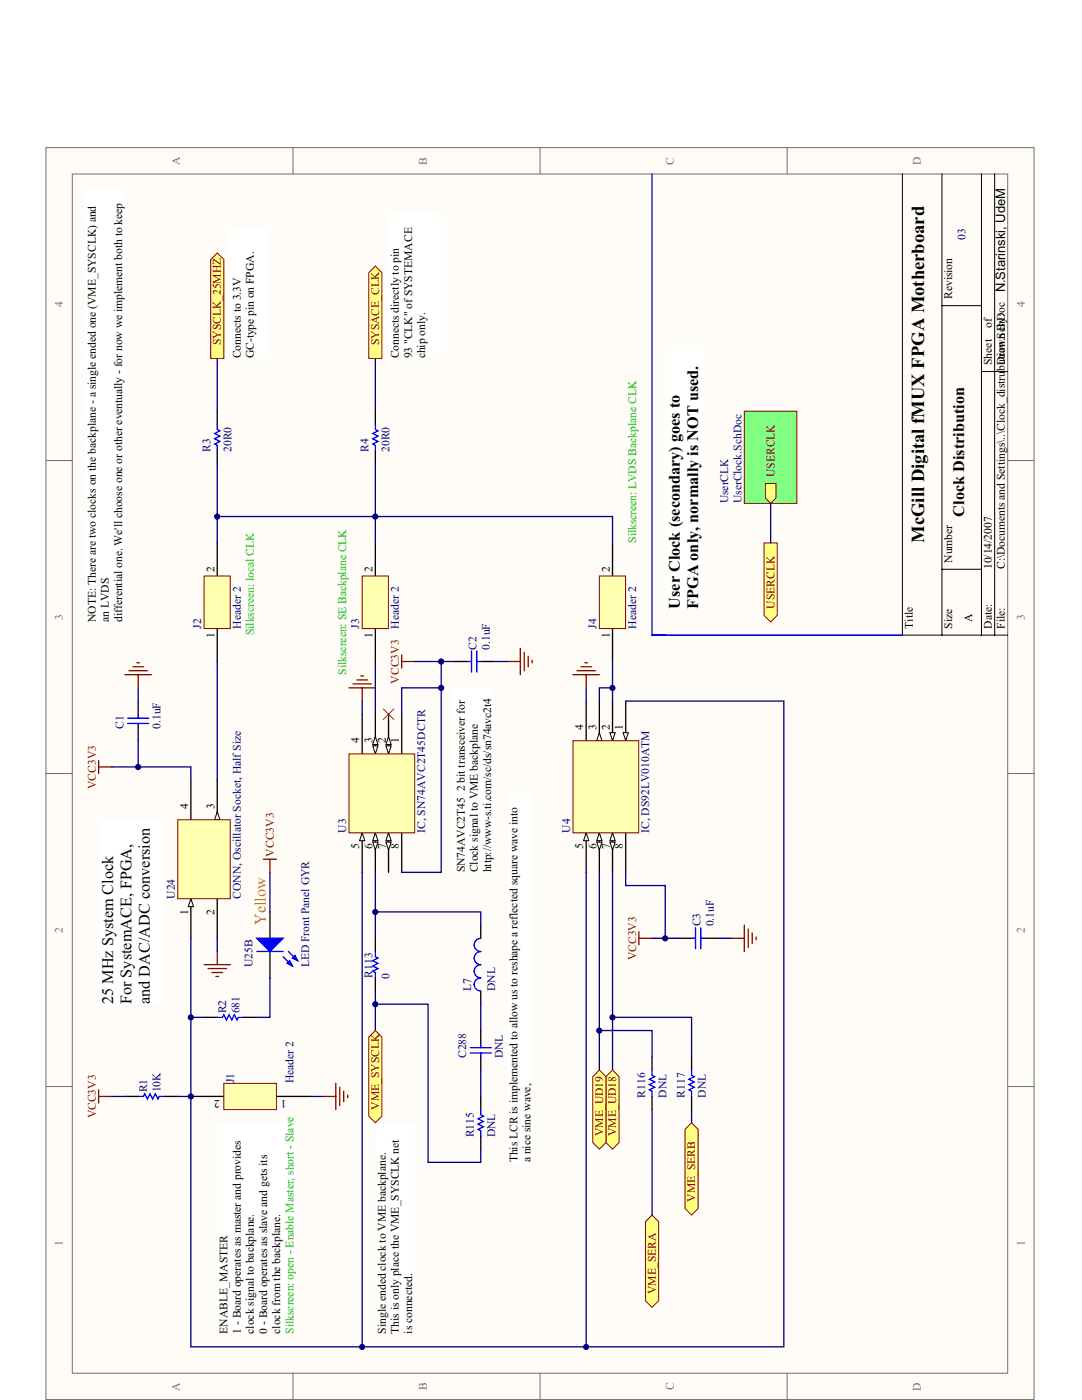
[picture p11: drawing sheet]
<svg xmlns="http://www.w3.org/2000/svg" width="216mm" height="279mm" viewBox="0 0 216 279" stroke-linecap="round" stroke-linejoin="round" font-family="sans-serif">
<path d="M9.2 29.5h197.1v249.8h-197.1z" fill="#fffcf8"/>
<path d="M9.2 29.5h197.1v249.8h-197.1z" fill="none" stroke="#716f64" stroke-width=".2"/>
<path d="M14.4 34.7h186.7v239.4h-186.7z" fill="#fffcf8" stroke="#716f64" stroke-width=".2"/>
<path d="M58.5 29.4v5.3M107.8 29.4v5.3M157.1 29.4v5.3M9.2 91.9h5.2M201.1 91.9h5.3M9.2 154.4h5.2M201.1 154.4h5.3M9.2 216.8h5.2M201.1 216.8h5.3M58.5 274.1v5.2M107.8 274.1v5.2M157.1 274.1v5.2" fill="none" stroke="#716f64" stroke-width=".2"/>
<path d="M180.1 34.7v92.1h21M188 34.7v92.1M195.8 34.7v92.1M198.5 34.7v92.1M188 61h7.8M195.8 74.2h5.3M188 113.6h7.8" fill="none" stroke="#000" stroke-width=".2"/>
<path d="M77.5 142.5v7.9M80.2 142.5v7.9" fill="none" stroke="#000" stroke-width=".26"/>
<g fill="#fffcf8" stroke="#000" stroke-width=".2">
<path d="M77 148.9h1.1l-.6 1.5z"/>
<path d="M77.5 147l.6 1.6h-1.1z"/>
</g>
<path d="M74.9 142.5v7.9" fill="none" stroke="#000" stroke-width=".26"/>
<g fill="#fffcf8" stroke="#000" stroke-width=".2">
<path d="M74.4 148.9h1l-.5 1.5z"/>
<path d="M74.9 147l.5 1.6h-1z"/>
</g>
<path d="M72.3 142.5v7.9M72.3 166.2v7.9" fill="none" stroke="#000" stroke-width=".26"/>
<path d="M72.3 166.2l.5 1.6h-1.1z" fill="#fffcf8" stroke="#000" stroke-width=".2"/>
<path d="M74.9 166.2v7.9" fill="none" stroke="#000" stroke-width=".26"/>
<g fill="#fffcf8" stroke="#000" stroke-width=".2">
<path d="M74.9 166.2l.5 1.6h-1z"/>
<path d="M74.4 168.1h1l-.5 1.5z"/>
</g>
<path d="M77.5 166.2v7.9" fill="none" stroke="#000" stroke-width=".26"/>
<g fill="#fffcf8" stroke="#000" stroke-width=".2">
<path d="M77.5 166.2l.6 1.6h-1.1z"/>
<path d="M77 168.1h1.1l-.6 1.5z"/>
</g>
<path d="M80.2 166.2v7.9" fill="none" stroke="#000" stroke-width=".26"/>
<path d="M69.6 150.5h13.2v15.7h-13.2z" fill="#ffffb0" stroke="#800000" stroke-width=".2"/>
<path d="M124.9 139.9v7.9" fill="none" stroke="#000" stroke-width=".26"/>
<path d="M124.3 146.2h1.1l-.5 1.6z" fill="#fffcf8" stroke="#000" stroke-width=".2"/>
<path d="M122.2 139.9v7.9" fill="none" stroke="#000" stroke-width=".26"/>
<path d="M121.7 146.2h1l-.5 1.6z" fill="#fffcf8" stroke="#000" stroke-width=".2"/>
<path d="M119.6 139.9v7.9" fill="none" stroke="#000" stroke-width=".26"/>
<path d="M119.6 146.2l.5 1.6h-1z" fill="#fffcf8" stroke="#000" stroke-width=".2"/>
<path d="M117 139.9v7.9M117 166.2v7.9" fill="none" stroke="#000" stroke-width=".26"/>
<path d="M117 166.2l.5 1.6h-1.1z" fill="#fffcf8" stroke="#000" stroke-width=".2"/>
<path d="M115.6 161.4v3M119.6 166.2v7.9" fill="none" stroke="#000" stroke-width=".26"/>
<g fill="#fffcf8" stroke="#000" stroke-width=".2">
<path d="M119.6 166.2l.5 1.6h-1z"/>
<path d="M119.1 168.1h1l-.5 1.5z"/>
</g>
<path d="M122.2 166.2v7.9" fill="none" stroke="#000" stroke-width=".26"/>
<g fill="#fffcf8" stroke="#000" stroke-width=".2">
<path d="M122.2 166.2l.5 1.6h-1z"/>
<path d="M121.7 168.1h1l-.5 1.5z"/>
</g>
<path d="M124.9 166.2v7.9" fill="none" stroke="#000" stroke-width=".26"/>
<path d="M114.3 147.8h13.2v18.4h-13.2z" fill="#ffffb0" stroke="#800000" stroke-width=".2"/>
<path d="M38.1 218.8h7.9M53.9 218.8h7.9" fill="none" stroke="#000" stroke-width=".26"/>
<g fill="#fffcf8" stroke="#f00" stroke-width=".2">
<circle cx="46" cy="218.8" r=".78"/>
<circle cx="53.9" cy="218.8" r=".78"/>
</g>
<path d="M44.7 216.2h10.5v5.2h-10.5z" fill="#ffffb0" stroke="#800000" stroke-width=".2"/>
<path d="M43.3 108.3v7.9M43.3 124.1v7.9" fill="none" stroke="#000" stroke-width=".26"/>
<g fill="#fffcf8" stroke="#f00" stroke-width=".2">
<circle cx="43.3" cy="116.2" r=".78"/>
<circle cx="43.3" cy="124.1" r=".78"/>
</g>
<path d="M40.7 114.9h5.2v10.5h-5.2z" fill="#ffffb0" stroke="#800000" stroke-width=".2"/>
<path d="M74.9 108.3v7.9M74.9 124.1v7.9" fill="none" stroke="#000" stroke-width=".26"/>
<g fill="#fffcf8" stroke="#f00" stroke-width=".2">
<circle cx="74.9" cy="116.2" r=".78"/>
<circle cx="74.9" cy="124.1" r=".78"/>
</g>
<path d="M72.3 114.9h5.2v10.5h-5.2z" fill="#ffffb0" stroke="#800000" stroke-width=".2"/>
<path d="M122.2 108.3v7.9M122.2 124.1v7.9" fill="none" stroke="#000" stroke-width=".26"/>
<g fill="#fffcf8" stroke="#f00" stroke-width=".2">
<circle cx="122.2" cy="116.2" r=".78"/>
<circle cx="122.2" cy="124.1" r=".78"/>
</g>
<path d="M119.6 114.9h5.2v10.5h-5.2z" fill="#ffffb0" stroke="#800000" stroke-width=".2"/>
<g fill="none" stroke="#800000" stroke-width=".26">
<path d="M69.6 137.3h5.3M70.4 136.5h3.7M71.2 135.7h2.1M72 134.9h.5M72.3 137.3v2.6M80.2 130.7v2.6M80.2 132h2.6M114.3 134.6h5.3M115.1 133.9h3.7M115.9 133.1h2.1M116.7 132.3h.5M117 134.6v2.7"/>
<path d="M19.7 151.7v2.7M19.7 153.1h2.6M127.5 187.3h2.6M127.5 185.9v2.7M145.9 187.3h2.6M148.5 184.6v5.3M149.3 185.4v3.7M150.1 186.2v2.1M150.9 187v.5M19.7 218.8h2.6M19.7 217.5v2.6M64.4 218.8h2.6"/>
<path d="M67 216.2v5.2M67.8 217v3.7M68.6 217.8v2.1M69.4 218.6v.5"/>
</g>
<g fill="none" stroke="#000080" stroke-width=".26">
<path d="M74.9 108.3v-5.2h47.3v5.2M72.3 139.9v2.6M74.9 132v10.5M82.8 132h5.2v42.1h-7.8M88 137.3h-7.8v5.2M117 137.3v2.6M122.2 137.3h-2.6v2.6M122.2 132v7.9M124.9 139.9h31.5v128.9h-39.4M72.3 174.1v94.7h-34.2v-50h-2.6M117 174.1v94.7h-44.7M119.6 174.1v39.5"/>
<path d="M122.2 174.1v39.5M22.3 218.8h2.6M61.8 218.8h2.6"/>
</g>
<path d="M76.5 141.5l2.1 2.1M78.6 141.5l-2.1 2.1" fill="none" stroke="#f00" stroke-width=".2"/>
<path d="M43.3 224.1h15.8v42.1h-15.8z" fill="#fff" stroke="#fff" stroke-width=".2"/>
<path d="M38.1 179.4v7.9M24.9 218.8h2.7M32.8 218.8h2.7" fill="none" stroke="#000" stroke-width=".26"/>
<path d="M27.6 218.8h1l.3-.5 .5 1 .5-1 .6 1 .5-1 .5 1 .3-.5h1" fill="none" stroke="#00f" stroke-width=".26"/>
<path d="M38.1 179.4l.5 1.5h-1z" fill="#fffcf8" stroke="#000" stroke-width=".2"/>
<path d="M43.3 155.7v7.9M43.3 179.4v7.9" fill="none" stroke="#000" stroke-width=".26"/>
<path d="M42.8 163.6l.5 1 .6-1" fill="none" stroke="#000" stroke-width=".2"/>
<path d="M43.3 162l.6 1.6h-1.1z" fill="#fffcf8" stroke="#000" stroke-width=".2"/>
<path d="M38.1 155.7v7.9" fill="none" stroke="#000" stroke-width=".26"/>
<path d="M35.5 163.6h10.4v15.8h-10.4z" fill="#ffffb0" stroke="#800000" stroke-width=".2"/>
<g fill="none" stroke="#000080" stroke-width=".26">
<path d="M43.3 71.5v10.5M74.9 71.5v10.5M43.3 92.6v10.5M74.9 92.6v10.5h-31.6v5.2M27.6 137.3v2.6M43.3 132v23.7M88 132h2.7M98.6 132h2.6M22.3 153.1h15.8v2.6M27.6 147.8v5.3M74.9 174.1v13.2M124.9 174.1v2.6h7.8v10.6h-2.6"/>
<path d="M38.1 187.3v31.5M43.3 187.3v2.6M53.9 195.1v7.9h-2.7M74.9 197.8v7.9M132.7 187.3h2.7M143.3 187.3h2.6M38.1 203h2.6M95.9 200.4v5.3M95.9 213.6v5.2M119.6 205.7h10.5v5.2M122.2 203h15.8v7.9M138 221.4v2.7"/>
</g>
<g fill="none" stroke="#800000" stroke-width=".26">
<path d="M24.9 134.6h5.3M25.7 133.9h3.7M26.5 133.1h2.1M27.3 132.3h.5M27.6 134.6v2.7M101.2 132h2.6M103.8 129.4v5.2M104.6 130.2v3.7M105.4 131v2.1M106.2 131.8v.5M40.7 192.5h5.3M41.5 193.3h3.7"/>
<path d="M42.3 194.1h2.1M43.1 194.9h.5M43.3 189.9v2.6"/>
</g>
<g fill="none" stroke="#000" stroke-width=".26">
<path d="M43.3 82v2.7M43.3 89.9v2.7M74.9 82v2.7M74.9 89.9v2.7M27.6 139.9v2.6M90.7 132h2.6M95.9 132h2.7M27.6 145.2v2.6M53.9 182v5.3M53.9 189.9v5.2M74.9 187.3v2.6M74.9 195.1v2.7"/>
<path d="M95.9 184.6v2.7M95.9 197.8v2.6M135.4 187.3h2.6M140.6 187.3h2.7M40.7 203h2.6M48.6 203h2.6M95.9 205.7v2.6M95.9 210.9v2.7M95.9 218.8v2.6M130.1 210.9v2.7M130.1 218.8v2.6M138 210.9v2.7"/>
<path d="M138 218.8v2.6M95.9 226.7v2.6"/>
</g>
<g fill="none" stroke="#00f" stroke-width=".26">
<path d="M130.1 34.7v92.1h2.6M43.3 84.7v1l.6 .3-1.1 .5 1.1 .5-1.1 .6 1.1 .5-1.1 .5 .5 .3v1M74.9 84.7v1l.5 .3-1 .5 1 .5-1 .6 1 .5-1 .5 .5 .3v1M93.3 132h.8M94.1 129.9v4.2M95.1 129.9v4.2M95.1 132h.8M130.1 126.8h50M25.5 143.3h4.2M25.5 144.4h4.2M27.6 142.5v.8M27.6 144.4v.8"/>
<path d="M51.2 189.9h5.3M56.5 190.9l1.8 1.9M57.5 189.9l1.9 1.8M74.9 189.9v1l.5 .3-1 .5 1 .6-1 .5 1 .5-1 .5 .5 .3v1M95.9 192.5a1.32 1.32 0 0 0-1.3 1.4 1.32 1.32 0 0 0 1.3 1.3 1.3 1.3 0 0 0-1.3 1.3 1.3 1.3 0 0 0 1.3 1.3M95.9 189.9a1.3 1.3 0 0 0-1.3 1.3 1.3 1.3 0 0 0 1.3 1.3M95.9 187.3a1.3 1.3 0 0 0-1.3 1.3 1.3 1.3 0 0 0 1.3 1.3M138 187.3h.8M138.8 185.1v4.3M139.8 185.1v4.3M139.8 187.3h.8M43.3 203h1.1l.3-.5 .5 1.1 .5-1.1 .5 1.1 .6-1.1 .5 1.1 .3-.6h1"/>
<path d="M93.8 209.1h4.2M93.8 210.1h4.2M95.9 208.3v.8M95.9 210.1v.8M130.1 213.6v1l.5 .3-1 .5 1 .5-1 .5 1 .6-1 .5 .5 .3v1M138 213.6v1l.5 .3-1 .5 1 .5-1 .5 1 .6-1 .5 .5 .3v1M95.9 221.4v1.1l.6 .3-1.1 .5 1.1 .5-1.1 .5 1.1 .6-1.1 .5 .5 .3v1"/>
</g>
<g fill="#fff" stroke="#fff" stroke-width=".2">
<path d="M132.7 68.9h7.9v52.6h-7.9z"/>
<path d="M17.1 37.4h7.8v86.7h-7.8z"/>
<path d="M74.9 224.1h7.9v42.1h-7.9z"/>
<path d="M19.7 163.6h13.1v36.8h-13.1z"/>
<path d="M101.2 158.3h5.2v73.7h-5.2z"/>
</g>
<g fill="#00f" stroke="#00f" stroke-width=".26">
<path d="M51.2 187.3h5.3l-2.6 2.6z"/>
<path d="M57.8 191.7l.5 1.1-1-.5z"/>
<path d="M58.9 190.7l.5 1-1.1-.5z"/>
</g>
<g fill="#ffff80" stroke="#800000" stroke-width=".2">
<path d="M122.2 213.6l1.3 1.3v13.1l-1.3 1.3-1.3-1.3v-13.1z" fill-rule="evenodd"/>
<path d="M119.6 213.6l1.3 1.3v13.1l-1.3 1.3-1.3-1.3v-13.1z" fill-rule="evenodd"/>
<path d="M74.9 205.7l1.3 1.3v15.8l-1.3 1.3-1.3-1.3v-15.8z" fill-rule="evenodd"/>
<path d="M130.1 242.5l1.3 1.3v15.8l-1.3 1.3-1.3-1.3v-15.8z" fill-rule="evenodd"/>
<path d="M138 224.1l1.3 1.3v15.8l-1.3 1.3-1.3-1.3v-15.8z" fill-rule="evenodd"/>
<path d="M43.3 50.5l1.4 1.3v19.7h-2.7v-19.7z" fill-rule="evenodd"/>
<path d="M74.9 53.1l1.3 1.3v17.1h-2.6v-17.1z" fill-rule="evenodd"/>
</g>
<path d="M130.1 221.4v21.1" fill="none" stroke="#000080" stroke-width=".26"/>
<path d="M148.5 82.1h10.5v18.4h-10.5z" fill="#80ff80" stroke="#800000" stroke-width=".2"/>
<g fill="#ffff80" stroke="#800000" stroke-width=".2">
<path d="M152.7 96.5h2.1v2.9l-1 1.1-1.1-1.1z" fill-rule="evenodd"/>
<path d="M152.5 108.3h2.6v14.5l-1.3 1.3-1.3-1.3z" fill-rule="evenodd"/>
</g>
<path d="M153.8 100.5v7.8M53.9 174.1v7.9M74.9 182h21v2.6M74.9 200.4h10.5v31.6h10.5v-2.7" fill="none" stroke="#000080" stroke-width=".26"/>
<g fill="#fff" stroke="#fff" stroke-width=".2">
<path d="M46 45.2h7.8v26.3h-7.8z"/>
<path d="M77.5 42.6h10.5v28.9h-10.5z"/>
<path d="M90.7 137.3h7.8v36.8h-7.8z"/>
</g>
<path d="M52.5 171.5h2.7M53.9 171.5v2.6" fill="none" stroke="#800000" stroke-width=".26"/>
<g fill="#000080" stroke="#000080" stroke-width=".2">
<circle cx="117" cy="268.8" r=".51"/>
<circle cx="72.3" cy="268.8" r=".51"/>
<circle cx="38.1" cy="218.8" r=".51"/>
<circle cx="119.6" cy="205.7" r=".51"/>
<circle cx="122.2" cy="203" r=".51"/>
<circle cx="38.1" cy="203" r=".51"/>
<circle cx="74.9" cy="200.4" r=".51"/>
<circle cx="132.7" cy="187.3" r=".51"/>
<circle cx="74.9" cy="182" r=".51"/>
<circle cx="27.6" cy="153.1" r=".51"/>
<circle cx="122.2" cy="137.3" r=".51"/>
<circle cx="88" cy="137.3" r=".51"/>
<circle cx="88" cy="132" r=".51"/>
<circle cx="74.9" cy="103.1" r=".51"/>
<circle cx="43.3" cy="103.1" r=".51"/>
</g>
<text font-size="3.7" x="184.4" y="108.3" transform="rotate(-90 184.4 108.3)">McGill Digital fMUX FPGA Motherboard</text>
<g font-size="3.2">
<text x="192.4" y="103.1" transform="rotate(-90 192.4 103.1)">Clock Distribution</text>
<text x="135.6" y="121.5" transform="rotate(-90 135.6 121.5)">User Clock (secondary) goes to</text>
<text x="139.3" y="121.5" transform="rotate(-90 139.3 121.5)">FPGA only, normally is NOT used.</text>
<text x="22.6" y="200.4" transform="rotate(-90 22.6 200.4)">25 MHz System Clock</text>
<text x="26.2" y="200.4" transform="rotate(-90 26.2 200.4)">For SystemACE, FPGA,</text>
<text x="29.9" y="200.4" transform="rotate(-90 29.9 200.4)">and DAC/ADC conversion</text>
</g>
<text font-size="3.2" fill="#acae00" x="53.1" y="184.6" transform="rotate(-90 53.1 184.6)">Yellow</text>
<text font-size="2.6" x="200.6" y="58.4" transform="rotate(-90 200.6 58.4)">N.Starinski, UdeM</text>
<g font-size="2.3" fill="#716f64">
<text x="35.9" y="32.9" transform="rotate(-90 35.9 32.9)">A</text>
<text x="85.2" y="32.8" transform="rotate(-90 85.2 32.8)">B</text>
<text x="134.5" y="32.8" transform="rotate(-90 134.5 32.8)">C</text>
<text x="183.8" y="32.9" transform="rotate(-90 183.8 32.9)">D</text>
<text x="12.5" y="61.2" transform="rotate(-90 12.5 61.2)">4</text>
<text x="204.5" y="61.2" transform="rotate(-90 204.5 61.2)">4</text>
<text x="12.5" y="123.7" transform="rotate(-90 12.5 123.7)">3</text>
<text x="204.5" y="123.7" transform="rotate(-90 204.5 123.7)">3</text>
<text x="12.5" y="186.2" transform="rotate(-90 12.5 186.2)">2</text>
<text x="204.5" y="186.2" transform="rotate(-90 204.5 186.2)">2</text>
<text x="12.5" y="248.6" transform="rotate(-90 12.5 248.6)">1</text>
<text x="204.5" y="248.6" transform="rotate(-90 204.5 248.6)">1</text>
<text x="35.9" y="277.5" transform="rotate(-90 35.9 277.5)">A</text>
<text x="85.2" y="277.4" transform="rotate(-90 85.2 277.4)">B</text>
<text x="134.5" y="277.4" transform="rotate(-90 134.5 277.4)">C</text>
<text x="183.8" y="277.5" transform="rotate(-90 183.8 277.5)">D</text>
</g>
<g font-size="2.3" fill="#000080">
<text x="192.6" y="47.8" transform="rotate(-90 192.6 47.8)">03</text>
<text x="42" y="90.2" transform="rotate(-90 42 90.2)">R3</text>
<text x="46.2" y="90.2" transform="rotate(-90 46.2 90.2)">20R0</text>
<text x="73.5" y="90.2" transform="rotate(-90 73.5 90.2)">R4</text>
<text x="77.7" y="90.2" transform="rotate(-90 77.7 90.2)">20R0</text>
<text x="145.3" y="100.5" transform="rotate(-90 145.3 100.5)">UserCLK</text>
<text x="147.9" y="100.5" transform="rotate(-90 147.9 100.5)">UserClock.SchDoc</text>
<text x="40.1" y="125.4" transform="rotate(-90 40.1 125.4)">J2</text>
<text x="48" y="125.4" transform="rotate(-90 48 125.4)">Header 2</text>
<text x="71.7" y="125.4" transform="rotate(-90 71.7 125.4)">J3</text>
<text x="79.6" y="125.4" transform="rotate(-90 79.6 125.4)">Header 2</text>
<text x="119" y="125.4" transform="rotate(-90 119 125.4)">J4</text>
<text x="126.9" y="125.4" transform="rotate(-90 126.9 125.4)">Header 2</text>
<text x="95.1" y="129.6" transform="rotate(-90 95.1 129.6)">C2</text>
<text x="97.7" y="129.6" transform="rotate(-90 97.7 129.6)">0.1uF</text>
<text x="24.6" y="145.4" transform="rotate(-90 24.6 145.4)">C1</text>
<text x="32" y="145.4" transform="rotate(-90 32 145.4)">0.1uF</text>
<text x="69.1" y="166.2" transform="rotate(-90 69.1 166.2)">U3</text>
<text x="84.8" y="166.2" transform="rotate(-90 84.8 166.2)">IC, SN74AVC2T45DCTR</text>
<text x="113.8" y="166.2" transform="rotate(-90 113.8 166.2)">U4</text>
<text x="129.5" y="166.2" transform="rotate(-90 129.5 166.2)">IC, DS92LV010ATM</text>
<text x="34.9" y="179.4" transform="rotate(-90 34.9 179.4)">U24</text>
<text x="48" y="179.4" transform="rotate(-90 48 179.4)">CONN, Oscillator Socket, HalfSize</text>
<text x="139.8" y="184.9" transform="rotate(-90 139.8 184.9)">C3</text>
<text x="142.4" y="184.9" transform="rotate(-90 142.4 184.9)">0.1uF</text>
<text x="50.4" y="193" transform="rotate(-90 50.4 193)">U25B</text>
<text x="61.7" y="193" transform="rotate(-90 61.7 193)">LED Front Panel GYR</text>
<text x="74.3" y="195.1" transform="rotate(-90 74.3 195.1)">R113</text>
<text x="77.7" y="195.4" transform="rotate(-90 77.7 195.4)">0</text>
<text x="94" y="197.8" transform="rotate(-90 94 197.8)">L7</text>
<text x="98.8" y="197.8" transform="rotate(-90 98.8 197.8)">DNL</text>
<text x="45.1" y="202.2" transform="rotate(-90 45.1 202.2)">R2</text>
<text x="47.8" y="202.2" transform="rotate(-90 47.8 202.2)">681</text>
<text x="93" y="211.2" transform="rotate(-90 93 211.2)">C288</text>
<text x="100.4" y="211.2" transform="rotate(-90 100.4 211.2)">DNL</text>
<text x="29.4" y="218" transform="rotate(-90 29.4 218)">R1</text>
<text x="32" y="218" transform="rotate(-90 32 218)">10K</text>
<text x="46.7" y="216.2" transform="rotate(-90 46.7 216.2)">J1</text>
<text x="58.6" y="216.2" transform="rotate(-90 58.6 216.2)">Header 2</text>
<text x="128.8" y="219.1" transform="rotate(-90 128.8 219.1)">R116</text>
<text x="133" y="219.1" transform="rotate(-90 133 219.1)">DNL</text>
<text x="136.6" y="219.1" transform="rotate(-90 136.6 219.1)">R117</text>
<text x="140.8" y="219.1" transform="rotate(-90 140.8 219.1)">DNL</text>
<text x="94.6" y="227" transform="rotate(-90 94.6 227)">R115</text>
<text x="98.8" y="227" transform="rotate(-90 98.8 227)">DNL</text>
</g>
<g font-size="2.3">
<text x="190" y="59.7" transform="rotate(-90 190 59.7)">Revision</text>
<text x="197.9" y="65.4" transform="rotate(-90 197.9 65.4)">of</text>
<text x="48" y="71.5" transform="rotate(-90 48 71.5)">Connects to 3.3V</text>
<text x="50.7" y="71.5" transform="rotate(-90 50.7 71.5)">GC-type pin on FPGA.</text>
<text x="79.6" y="71.5" transform="rotate(-90 79.6 71.5)">Connects directly to pin</text>
<text x="82.2" y="71.5" transform="rotate(-90 82.2 71.5)">93 &quot;CLK&quot; ofSYSTEMACE</text>
<text x="84.8" y="71.5" transform="rotate(-90 84.8 71.5)">chip only.</text>
<text x="197.9" y="72.8" transform="rotate(-90 197.9 72.8)">Sheet</text>
<text x="200.5" y="72.8" transform="rotate(-90 200.5 72.8)">Drawn By:</text>
<text x="190" y="112.3" transform="rotate(-90 190 112.3)">Number</text>
<text x="197.9" y="113.6" transform="rotate(-90 197.9 113.6)">10/14/2007</text>
<text x="200.5" y="113.6" transform="rotate(-90 200.5 113.6)">C:\Documents and Settings\..\Clock_distrubution.SchDoc</text>
<text x="42.8" y="114.1" transform="rotate(-90 42.8 114.1)">2</text>
<text x="74.3" y="114.1" transform="rotate(-90 74.3 114.1)">2</text>
<text x="121.7" y="114.1" transform="rotate(-90 121.7 114.1)">2</text>
<text x="19.1" y="124.1" transform="rotate(-90 19.1 124.1)">NOTE: There are two clocks on the backplane - a single ended one (VME_SYSCLK) and</text>
<text x="21.7" y="124.1" transform="rotate(-90 21.7 124.1)">an LVDS</text>
<text x="24.4" y="124.1" transform="rotate(-90 24.4 124.1)">differential one. We'll choose one or other eventually - for now we implement both to keep</text>
<text x="182.1" y="125.4" transform="rotate(-90 182.1 125.4)">Title</text>
<text x="190" y="125.4" transform="rotate(-90 190 125.4)">Size</text>
<text x="194" y="124.1" transform="rotate(-90 194 124.1)">A</text>
<text x="197.9" y="125.4" transform="rotate(-90 197.9 125.4)">Date:</text>
<text x="200.5" y="125.4" transform="rotate(-90 200.5 125.4)">File:</text>
<text x="42.8" y="127.4" transform="rotate(-90 42.8 127.4)">1</text>
<text x="74.3" y="127.4" transform="rotate(-90 74.3 127.4)">1</text>
<text x="121.7" y="127.4" transform="rotate(-90 121.7 127.4)">1</text>
<text x="71.7" y="148.3" transform="rotate(-90 71.7 148.3)">4</text>
<text x="74.3" y="148.3" transform="rotate(-90 74.3 148.3)">3</text>
<text x="77" y="148.3" transform="rotate(-90 77 148.3)">2</text>
<text x="79.6" y="148.3" transform="rotate(-90 79.6 148.3)">1</text>
<text x="116.4" y="145.7" transform="rotate(-90 116.4 145.7)">4</text>
<text x="119" y="145.7" transform="rotate(-90 119 145.7)">3</text>
<text x="121.7" y="145.7" transform="rotate(-90 121.7 145.7)">2</text>
<text x="124.3" y="145.7" transform="rotate(-90 124.3 145.7)">1</text>
<text x="37.5" y="161.5" transform="rotate(-90 37.5 161.5)">4</text>
<text x="42.8" y="161.5" transform="rotate(-90 42.8 161.5)">3</text>
<text x="92.7" y="157.9" transform="rotate(-90 92.7 157.9)">2 bit transceiver for</text>
<text x="71.7" y="169.5" transform="rotate(-90 71.7 169.5)">5</text>
<text x="74.3" y="169.5" transform="rotate(-90 74.3 169.5)">6</text>
<text x="77" y="169.5" transform="rotate(-90 77 169.5)">7</text>
<text x="79.6" y="169.5" transform="rotate(-90 79.6 169.5)">8</text>
<text x="116.4" y="169.5" transform="rotate(-90 116.4 169.5)">5</text>
<text x="119" y="169.5" transform="rotate(-90 119 169.5)">6</text>
<text x="121.7" y="169.5" transform="rotate(-90 121.7 169.5)">7</text>
<text x="124.3" y="169.5" transform="rotate(-90 124.3 169.5)">8</text>
<text x="92.7" y="174.1" transform="rotate(-90 92.7 174.1)">SN74AVC2T45</text>
<text x="95.4" y="174.1" transform="rotate(-90 95.4 174.1)">Clock signal to VME backplane</text>
<text x="98" y="174.1" transform="rotate(-90 98 174.1)">http://www-s.ti.com/sc/ds/sn74avc2t4</text>
<text x="37.5" y="182.6" transform="rotate(-90 37.5 182.6)">1</text>
<text x="42.8" y="182.6" transform="rotate(-90 42.8 182.6)">2</text>
<text x="43.9" y="219.5" transform="rotate(-180 43.9 219.5)">2</text>
<text x="57.2" y="219.5" transform="rotate(-180 57.2 219.5)">1</text>
<text x="103.3" y="232" transform="rotate(-90 103.3 232)">This LCR is implemented to allow us to reshape a reflected square wave into</text>
<text x="105.9" y="232" transform="rotate(-90 105.9 232)">a nice sine wave,</text>
<text x="45.4" y="266.2" transform="rotate(-90 45.4 266.2)">ENABLE_MASTER</text>
<text x="48" y="266.2" transform="rotate(-90 48 266.2)">1 - Board operates as master and provides</text>
<text x="50.7" y="266.2" transform="rotate(-90 50.7 266.2)">clock signal to backplane.</text>
<text x="53.3" y="266.2" transform="rotate(-90 53.3 266.2)">0 - Board operates as slave and gets its</text>
<text x="55.9" y="266.2" transform="rotate(-90 55.9 266.2)">clock from the backplane.</text>
<text x="77" y="266.2" transform="rotate(-90 77 266.2)">Single ended clock to VME backplane.</text>
<text x="79.6" y="266.2" transform="rotate(-90 79.6 266.2)">This is only place the VME_SYSCLK net</text>
<text x="82.2" y="266.2" transform="rotate(-90 82.2 266.2)">is connected.</text>
</g>
<g font-size="2.3" fill="#800000">
<text x="44.1" y="68.9" transform="rotate(-90 44.1 68.9)">SYSCLK_25MHZ</text>
<text x="75.6" y="68.9" transform="rotate(-90 75.6 68.9)">SYSACE_CLK</text>
<text x="154.5" y="95.2" transform="rotate(-90 154.5 95.2)">USERCLK</text>
<text x="154.5" y="121.5" transform="rotate(-90 154.5 121.5)">USERCLK</text>
<text x="79.6" y="136.4" transform="rotate(-90 79.6 136.4)">VCC3V3</text>
<text x="19.1" y="157.5" transform="rotate(-90 19.1 157.5)">VCC3V3</text>
<text x="54.6" y="170.9" transform="rotate(-90 54.6 170.9)">VCC3V3</text>
<text x="126.9" y="191.6" transform="rotate(-90 126.9 191.6)">VCC3V3</text>
<text x="75.6" y="221.4" transform="rotate(-90 75.6 221.4)">VME_SYSCLK</text>
<text x="19.1" y="223.2" transform="rotate(-90 19.1 223.2)">VCC3V3</text>
<text x="120.3" y="226.7" transform="rotate(-90 120.3 226.7)">VME_UD19</text>
<text x="123" y="226.7" transform="rotate(-90 123 226.7)">VME_UD18</text>
<text x="138.7" y="239.9" transform="rotate(-90 138.7 239.9)">VME_SERB</text>
<text x="130.9" y="258.3" transform="rotate(-90 130.9 258.3)">VME_SERA</text>
</g>
<g font-size="2.3" fill="#00bf00">
<text x="126.9" y="108.3" transform="rotate(-90 126.9 108.3)">Silkscreen: LVDS Backplane CLK</text>
<text x="50.7" y="126.8" transform="rotate(-90 50.7 126.8)">Silkscreen: local CLK</text>
<text x="69.1" y="134.6" transform="rotate(-90 69.1 134.6)">Silkscreen: SE Backplane CLK</text>
<text x="58.6" y="266.2" transform="rotate(-90 58.6 266.2)">Silkscreen: open - Enable Master, short - Slave</text>
</g>
</svg>
